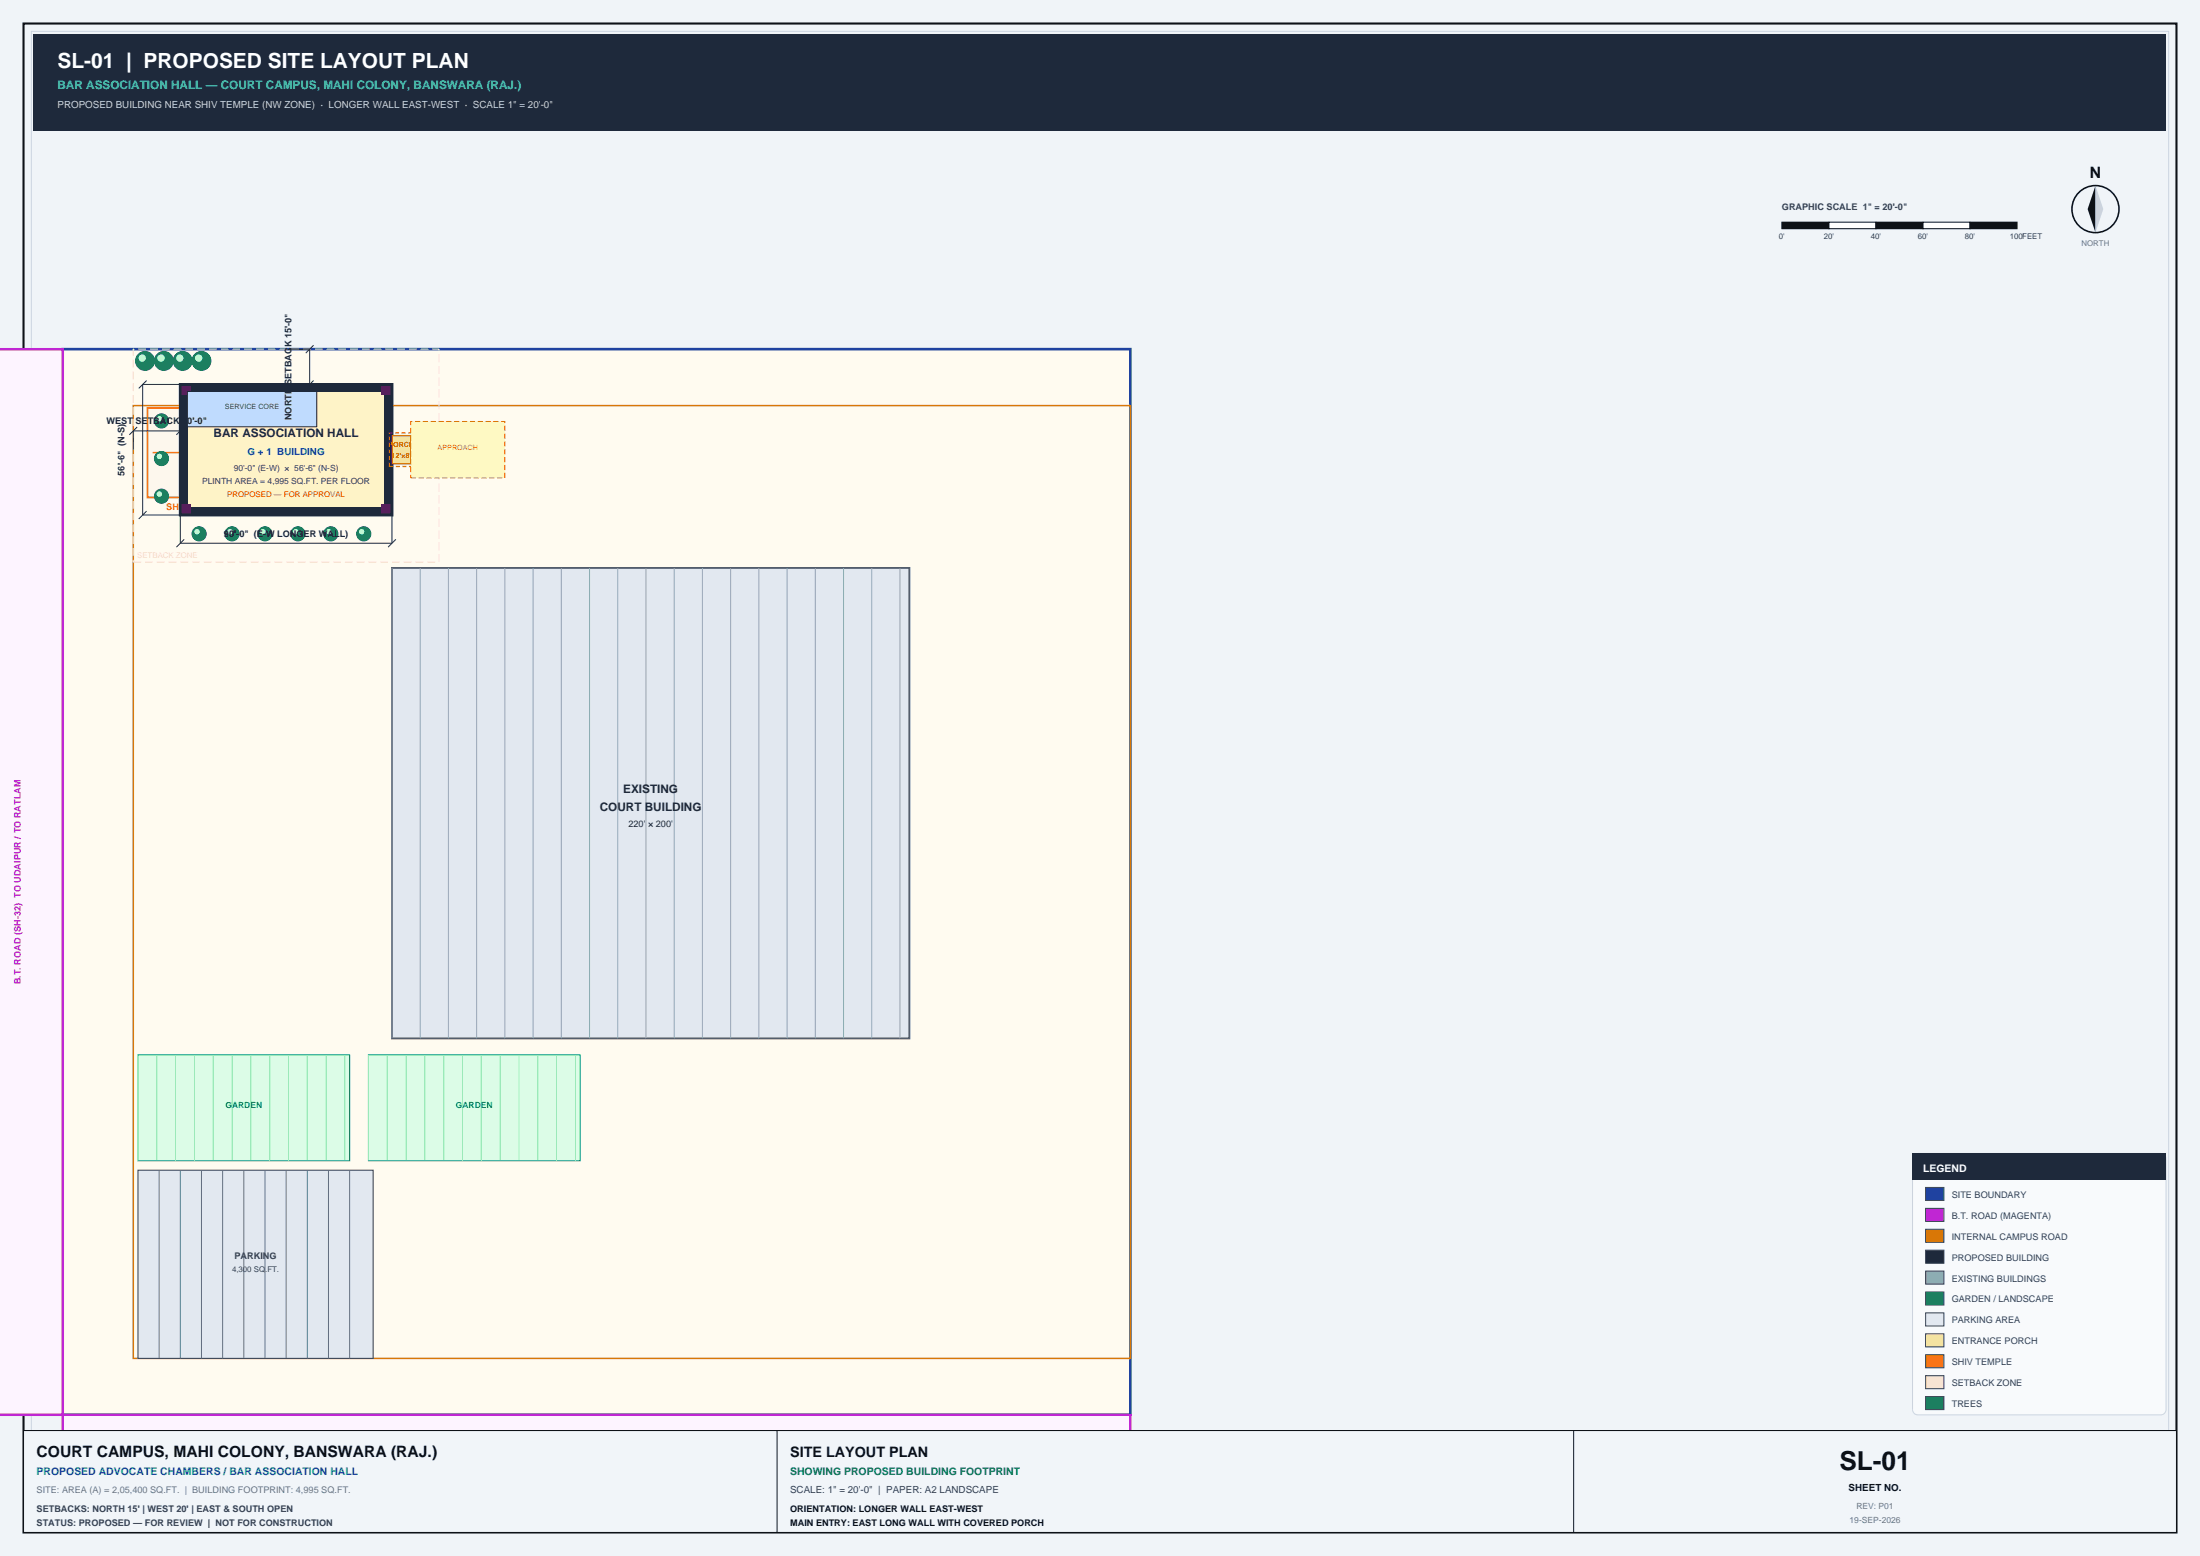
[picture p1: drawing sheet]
<svg xmlns="http://www.w3.org/2000/svg" width="594mm" height="420mm" viewBox="0 0 594 420" stroke-linecap="round" stroke-linejoin="round" font-family="sans-serif">
<path d="M0 0h594v420h-594z" fill-rule="evenodd" fill="#f0f4f8"/>
<path d="M6.3 6.4h581.4v407.2h-581.4z" fill="none" stroke="#0d1117" stroke-width=".56"/>
<path d="M8.5 8.5h577v403h-577z" fill="none" stroke="#cbd5e1" stroke-width=".27"/>
<path d="M9.2 9.2h575.6v26.1h-575.6z" fill-rule="evenodd" fill="#1e293b"/>
<path d="M16.9 94.2h288.3v287.7h-288.3z" fill-rule="evenodd" fill="#fffbf0" stroke="#1e40af" stroke-width=".71" stroke-linecap="butt"/>
<g fill="#fdf4ff" stroke="#c026d3" stroke-width=".63" stroke-linecap="butt">
<path d="M-.1 94.2h17v287.7h-17z" fill-rule="evenodd"/>
<path d="M16.9 381.9h288.3v15.2h-288.3z" fill-rule="evenodd"/>
</g>
<path d="M36 109.5h269.2v257.2h-269.2z" fill="none" stroke="#d97706" stroke-width=".42"/>
<path d="M37.3 315.9h63.5v50.8h-63.5z" fill-rule="evenodd" fill="#e2e8f0" stroke="#334155" stroke-width=".28"/>
<path d="M43 315.9v50.8M48.7 315.9v50.8M54.4 315.9v50.8M60.1 315.9v50.8M65.8 315.9v50.8M71.5 315.9v50.8M77.3 315.9v50.8M83 315.9v50.8M88.7 315.9v50.8M94.4 315.9v50.8" fill="none" stroke="#64748b" stroke-width=".27"/>
<path d="M37.3 284.7h57.1v28.6h-57.1z" fill-rule="evenodd" fill="#dcfce7" stroke="#16a34a" stroke-width=".28"/>
<path d="M37.3 284.7v28.6M42.3 284.7v28.6M47.4 284.7v28.6M52.5 284.7v28.6M57.6 284.7v28.6M62.7 284.7v28.6M67.7 284.7v28.6M72.8 284.7v28.6M77.9 284.7v28.6M83 284.7v28.6M88.1 284.7v28.6M93.1 284.7v28.6" fill="none" stroke="#86efac" stroke-width=".27"/>
<path d="M99.5 284.7h57.1v28.6h-57.1z" fill-rule="evenodd" fill="#dcfce7" stroke="#16a34a" stroke-width=".28"/>
<path d="M99.5 284.7v28.6M104.6 284.7v28.6M109.6 284.7v28.6M114.7 284.7v28.6M119.8 284.7v28.6M124.9 284.7v28.6M130 284.7v28.6M135 284.7v28.6M140.1 284.7v28.6M145.2 284.7v28.6M150.3 284.7v28.6M155.4 284.7v28.6" fill="none" stroke="#86efac" stroke-width=".27"/>
<path d="M105.8 153.3h139.7v127h-139.7z" fill-rule="evenodd" fill="#e2e8f0" stroke="#475569" stroke-width=".49"/>
<g fill="none" stroke="#94a3b8" stroke-width=".27">
<path d="M105.8 153.3v127M113.5 153.3v127M121.1 153.3v127M128.7 153.3v127M136.3 153.3v127M143.9 153.3v127M151.6 153.3v127M159.2 153.3v127M166.8 153.3v127M174.4 153.3v127M182 153.3v127M189.7 153.3v127"/>
<path d="M197.3 153.3v127M204.9 153.3v127M212.5 153.3v127M220.1 153.3v127M227.8 153.3v127M235.4 153.3v127M243 153.3v127"/>
</g>
<path d="M39.8 110.1h26.7v24.1h-26.7z" fill-rule="evenodd" fill="#fff7ed" stroke="#f97316" stroke-width=".49"/>
<path d="M53.1 111.5v21.3M41.2 122.2h23.9" fill="none" stroke="#f97316" stroke-width=".42"/>
<path d="M36 94.2h82.5v57.5h-82.5z" fill="none" stroke="#fecdd3" stroke-width=".28" stroke-dasharray="2.1 1.1" stroke-linecap="butt"/>
<path d="M48.7 103.8h57.1v35.2h-57.1z" fill-rule="evenodd" fill="#fef3c7"/>
<g fill="#1e293b">
<path d="M48.7 137.1h57.1v1.9h-57.1z" fill-rule="evenodd"/>
<path d="M48.7 103.8h57.1v1.9h-57.1z" fill-rule="evenodd"/>
<path d="M48.7 103.8h1.9v35.2h-1.9z" fill-rule="evenodd"/>
<path d="M103.9 103.8h1.9v35.2h-1.9z" fill-rule="evenodd"/>
</g>
<g fill="#8b1a1a">
<path d="M48.7 136.2h2.8v2.8h-2.8z" fill-rule="evenodd"/>
<path d="M103 136.2h2.8v2.8h-2.8z" fill-rule="evenodd"/>
<path d="M48.7 103.8h2.8v2.8h-2.8z" fill-rule="evenodd"/>
<path d="M103 103.8h2.8v2.8h-2.8z" fill-rule="evenodd"/>
</g>
<path d="M48.7 103.8h57.1v35.2h-57.1z" fill="none" stroke="#1e293b" stroke-width=".78" stroke-linecap="butt"/>
<path d="M50.6 105.7h34.9v9.5h-34.9z" fill-rule="evenodd" fill="#bfdbfe" stroke="#1e293b" stroke-width=".28"/>
<path d="M105.8 117.6h5.1v7.6h-5.1z" fill-rule="evenodd" fill="#fde68a" stroke="#b45309" stroke-width=".35"/>
<path d="M105.1 116.9h6.5v9h-6.5z" fill="none" stroke="#b45309" stroke-width=".35" stroke-dasharray="1.1 .7" stroke-linecap="butt"/>
<path d="M114.4 119.6l-2.1 1.8M112.3 121.4h5.7M112.3 121.4l2.1 1.8" fill="none" stroke="#dc2626" stroke-width=".42"/>
<path d="M110.9 113.8h25.4v15.2h-25.4z" fill-rule="evenodd" fill="#fef9c3" stroke="#d97706" stroke-width=".27" stroke-dasharray="1.4 .7" stroke-linecap="butt"/>
<circle cx="53.8" cy="144.1" r="1.91" fill="#15803d" stroke="#065f46" stroke-width=".27"/>
<circle cx="53.2" cy="143.5" r=".76" fill="#bbf7d0"/>
<circle cx="62.7" cy="144.1" r="1.91" fill="#15803d" stroke="#065f46" stroke-width=".27"/>
<circle cx="62.1" cy="143.5" r=".76" fill="#bbf7d0"/>
<circle cx="71.5" cy="144.1" r="1.91" fill="#15803d" stroke="#065f46" stroke-width=".27"/>
<circle cx="71" cy="143.5" r=".76" fill="#bbf7d0"/>
<circle cx="80.4" cy="144.1" r="1.91" fill="#15803d" stroke="#065f46" stroke-width=".27"/>
<circle cx="79.9" cy="143.5" r=".76" fill="#bbf7d0"/>
<circle cx="89.3" cy="144.1" r="1.91" fill="#15803d" stroke="#065f46" stroke-width=".27"/>
<circle cx="88.8" cy="143.5" r=".76" fill="#bbf7d0"/>
<circle cx="98.2" cy="144.1" r="1.91" fill="#15803d" stroke="#065f46" stroke-width=".27"/>
<circle cx="97.6" cy="143.5" r=".76" fill="#bbf7d0"/>
<circle cx="43.6" cy="133.9" r="1.91" fill="#15803d" stroke="#065f46" stroke-width=".27"/>
<circle cx="43" cy="133.4" r=".76" fill="#bbf7d0"/>
<circle cx="43.6" cy="123.8" r="1.91" fill="#15803d" stroke="#065f46" stroke-width=".27"/>
<circle cx="43" cy="123.2" r=".76" fill="#bbf7d0"/>
<circle cx="43.6" cy="113.6" r="1.91" fill="#15803d" stroke="#065f46" stroke-width=".27"/>
<circle cx="43" cy="113" r=".76" fill="#bbf7d0"/>
<circle cx="39.2" cy="97.4" r="2.54" fill="#15803d" stroke="#065f46" stroke-width=".27"/>
<circle cx="38.4" cy="96.7" r="1.02" fill="#bbf7d0"/>
<circle cx="44.2" cy="97.4" r="2.54" fill="#15803d" stroke="#065f46" stroke-width=".27"/>
<circle cx="43.5" cy="96.7" r="1.02" fill="#bbf7d0"/>
<circle cx="49.3" cy="97.4" r="2.54" fill="#15803d" stroke="#065f46" stroke-width=".27"/>
<circle cx="48.6" cy="96.7" r="1.02" fill="#bbf7d0"/>
<circle cx="54.4" cy="97.4" r="2.54" fill="#15803d" stroke="#065f46" stroke-width=".27"/>
<circle cx="53.6" cy="96.7" r="1.02" fill="#bbf7d0"/>
<path d="M77.3 94.2h6.3v9.6h-6.3M84.7 93.2l-2.2 2.1M37 115.3l-2.1 2.1M39.6 102.7l-2.1 2.1M48.7 103.8h-10.2v35.2h10.2v7.6h57.1v-7.6M49.7 115.3l-2.1 2.1M84.7 102.7l-2.2 2.1M36 121.4v-5.1h12.7v5.1M39.6 138l-2.1 2.1M49.7 145.6l-2.1 2.1M106.9 145.6l-2.1 2.1" fill="none" stroke="#1e293b" stroke-width=".27"/>
<path d="M517 311.6l.8-.3h65.6a1.41 1.41 0 0 1 1.4 1.5v67.7a1.41 1.41 0 0 1-1.4 1.4h-65.6a1.41 1.41 0 0 1-1.4-1.4v-67.7l.1-.5z" fill-rule="evenodd" fill="#f8fafc" stroke="#cbd5e1" stroke-width=".27"/>
<path d="M516.4 311.3h68.4v7.1h-68.4z" fill-rule="evenodd" fill="#1e293b"/>
<path d="M519.9 320.5h5v3.5h-5z" fill-rule="evenodd" fill="#1e40af" stroke="#334155" stroke-width=".27"/>
<path d="M519.9 326.2h5v3.5h-5z" fill-rule="evenodd" fill="#c026d3" stroke="#334155" stroke-width=".27"/>
<path d="M519.9 331.8h5v3.5h-5z" fill-rule="evenodd" fill="#d97706" stroke="#334155" stroke-width=".27"/>
<path d="M519.9 337.4h5v3.6h-5z" fill-rule="evenodd" fill="#1e293b" stroke="#334155" stroke-width=".27"/>
<path d="M519.9 343.1h5v3.5h-5z" fill-rule="evenodd" fill="#94a3b8" stroke="#334155" stroke-width=".27"/>
<path d="M519.9 348.7h5v3.6h-5z" fill-rule="evenodd" fill="#16a34a" stroke="#334155" stroke-width=".27"/>
<path d="M519.9 354.4h5v3.5h-5z" fill-rule="evenodd" fill="#e2e8f0" stroke="#334155" stroke-width=".27"/>
<path d="M519.9 360h5v3.6h-5z" fill-rule="evenodd" fill="#fde68a" stroke="#334155" stroke-width=".27"/>
<path d="M519.9 365.7h5v3.5h-5z" fill-rule="evenodd" fill="#f97316" stroke="#334155" stroke-width=".27"/>
<path d="M519.9 371.3h5v3.5h-5z" fill-rule="evenodd" fill="#fecdd3" stroke="#334155" stroke-width=".27"/>
<path d="M519.9 377h5v3.5h-5z" fill-rule="evenodd" fill="#15803d" stroke="#334155" stroke-width=".27"/>
<circle cx="565.8" cy="56.4" r="6.4" fill="none" stroke="#0d1117" stroke-width=".42"/>
<path d="M565.8 50.1v12.7l-2.1-6.4z" fill="#0d1117"/>
<path d="M565.8 50.1l2.1 6.3-2.1 6.4z" fill="#cbd5e1"/>
<path d="M481.1 60h12.7v1.7h-12.7z" fill-rule="evenodd" fill="#0d1117" stroke="#0d1117" stroke-width=".27"/>
<path d="M493.8 60h12.7v1.7h-12.7z" fill-rule="evenodd" fill="#fff" stroke="#0d1117" stroke-width=".27"/>
<path d="M506.5 60h12.7v1.7h-12.7z" fill-rule="evenodd" fill="#0d1117" stroke="#0d1117" stroke-width=".27"/>
<path d="M519.2 60h12.7v1.7h-12.7z" fill-rule="evenodd" fill="#fff" stroke="#0d1117" stroke-width=".27"/>
<path d="M531.9 60h12.7v1.7h-12.7z" fill-rule="evenodd" fill="#0d1117" stroke="#0d1117" stroke-width=".27"/>
<path d="M6.3 386.1h581.4v27.5h-581.4z" fill-rule="evenodd" fill="#f1f5f9" stroke="#0d1117" stroke-width=".28"/>
<path d="M209.8 386.1v27.5M424.9 386.1v27.5" fill="none" stroke="#0d1117" stroke-width=".27"/>
<text font-size="7.1" fill="#0d1117" x="496.7" y="396.7">SL-01</text>
<text font-size="5.6" fill="#fff" x="15.5" y="18.3">SL-01 | PROPOSED SITE LAYOUT PLAN</text>
<g font-size="4.2" fill="#0d1117">
<text x="564.2" y="48">N</text>
<text x="9.9" y="393.2">COURT CAMPUS, MAHI COLONY, BANSWARA (RAJ.)</text>
</g>
<text font-size="3.9" fill="#0d1117" x="213.3" y="393.2">SITE LAYOUT PLAN</text>
<text font-size="3.2" fill="#38bdf8" x="15.5" y="24">BAR ASSOCIATION HALL — COURT CAMPUS, MAHI COLONY, BANSWARA (RAJ.)</text>
<g font-size="3.2" fill="#1e293b">
<text x="57.7" y="117.9">BAR ASSOCIATION HALL</text>
<text x="168.3" y="214">EXISTING</text>
<text x="161.9" y="218.9">COURT BUILDING</text>
</g>
<text font-size="2.8" fill="#fff" x="519.2" y="316.3">LEGEND</text>
<text font-size="2.8" fill="#0369a1" x="9.9" y="398.1">PROPOSED ADVOCATE CHAMBERS / BAR ASSOCIATION HALL</text>
<text font-size="2.8" fill="#047857" x="213.3" y="398.1">SHOWING PROPOSED BUILDING FOOTPRINT</text>
<text font-size="2.6" fill="#cbd5e1" x="15.5" y="29.3">PROPOSED BUILDING NEAR SHIV TEMPLE (NW ZONE) · LONGER WALL EAST-WEST · SCALE 1&quot; = 20'-0&quot;</text>
<text font-size="2.6" fill="#0369a1" x="66.9" y="122.8">G + 1 BUILDING</text>
<text font-size="2.6" fill="#334155" x="213.3" y="403.1">SCALE: 1&quot; = 20'-0&quot; | PAPER: A2 LANDSCAPE</text>
<text font-size="2.6" fill="#0d1117" x="499.1" y="402.4">SHEET NO.</text>
<g font-size="2.5" fill="#334155">
<text x="481.1" y="56.8">GRAPHIC SCALE 1&quot; = 20'-0&quot;</text>
<text x="527" y="323.3">SITE BOUNDARY</text>
<text x="527" y="329">B.T. ROAD (MAGENTA)</text>
<text x="527" y="334.6">INTERNAL CAMPUS ROAD</text>
<text x="63.3" y="339.8">PARKING</text>
<text x="527" y="340.3">PROPOSED BUILDING</text>
<text x="527" y="345.9">EXISTING BUILDINGS</text>
<text x="527" y="351.6">GARDEN / LANDSCAPE</text>
<text x="527" y="357.2">PARKING AREA</text>
<text x="527" y="362.8">ENTRANCE PORCH</text>
<text x="527" y="368.5">SHIV TEMPLE</text>
<text x="527" y="374.1">SETBACK ZONE</text>
<text x="527" y="379.8">TREES</text>
<text x="9.9" y="408">SETBACKS: NORTH 15' | WEST 20' | EAST &amp; SOUTH OPEN</text>
<text x="9.9" y="411.9">STATUS: PROPOSED — FOR REVIEW | NOT FOR CONSTRUCTION</text>
</g>
<g font-size="2.5" fill="#1e293b">
<text x="78.7" y="113.4" transform="rotate(-90 78.7 113.4)">NORTH SETBACK 15'-0&quot;</text>
<text x="28.8" y="114.5">WEST SETBACK 20'-0&quot;</text>
<text x="33.6" y="128.4" transform="rotate(-90 33.6 128.4)">56'-6&quot; (N-S)</text>
<text x="60.5" y="144.9">90'-0&quot; (E-W LONGER WALL)</text>
<text x="169.7" y="223.1">220' × 200'</text>
</g>
<text font-size="2.5" fill="#f97316" x="44.9" y="137.8">SHIV TEMPLE</text>
<text font-size="2.5" fill="#c026d3" x="5.6" y="265.7" transform="rotate(-90 5.6 265.7)">B.T. ROAD (SH-32) TO UDAIPUR / TO RATLAM</text>
<text font-size="2.5" fill="#1e40af" x="132.8" y="386.1">SITE BOUNDARY — AREA (A) = 2,05,400 SQ.FT.</text>
<text font-size="2.5" fill="#64748b" x="9.9" y="403.1">SITE: AREA (A) = 2,05,400 SQ.FT. | BUILDING FOOTPRINT: 4,995 SQ.FT.</text>
<g font-size="2.5" fill="#0d1117">
<text x="213.3" y="408">ORIENTATION: LONGER WALL EAST-WEST</text>
<text x="213.3" y="411.9">MAIN ENTRY: EAST LONG WALL WITH COVERED PORCH</text>
</g>
<text font-size="2.3" fill="#dc2626" x="119" y="120.7">MAIN ENTRY</text>
<g font-size="2.3" fill="#334155">
<text x="54.6" y="130.6">PLINTH AREA = 4,995 SQ.FT. PER FLOOR</text>
<text x="63.1" y="127">90'-0&quot; (E-W) × 56'-6&quot; (N-S)</text>
</g>
<g font-size="2.3" fill="#16a34a">
<text x="60.9" y="299">GARDEN</text>
<text x="123.1" y="299">GARDEN</text>
</g>
<g font-size="2.3" fill="#64748b">
<text x="501.2" y="407.3">REV: P01</text>
<text x="499.4" y="411.2">19-SEP-2026</text>
</g>
<g font-size="2.1" fill="#334155">
<text x="480.3" y="64.6">0'</text>
<text x="492.4" y="64.6">20'</text>
<text x="505.1" y="64.6">40'</text>
<text x="517.8" y="64.6">60'</text>
<text x="530.5" y="64.6">80'</text>
<text x="542.6" y="64.6">100'FEET</text>
<text x="62.7" y="343.4">4,300 SQ.FT.</text>
</g>
<text font-size="2.1" fill="#64748b" x="562" y="66.3">NORTH</text>
<text font-size="2.1" fill="#b91c1c" x="61.4" y="134.1">PROPOSED — FOR APPROVAL</text>
<text font-size="2.1" fill="#d97706" x="37.4" y="365.2">INTERNAL CAMPUS ROAD (24' WIDE)</text>
<text font-size="1.9" fill="#334155" x="60.7" y="110.4">SERVICE CORE</text>
<g font-size="1.9" fill="#92400e">
<text x="104.9" y="120.7">PORCH</text>
<text x="105.7" y="123.5">12'×8'</text>
</g>
<text font-size="1.9" fill="#d97706" x="118.2" y="121.4">APPROACH</text>
</svg>
